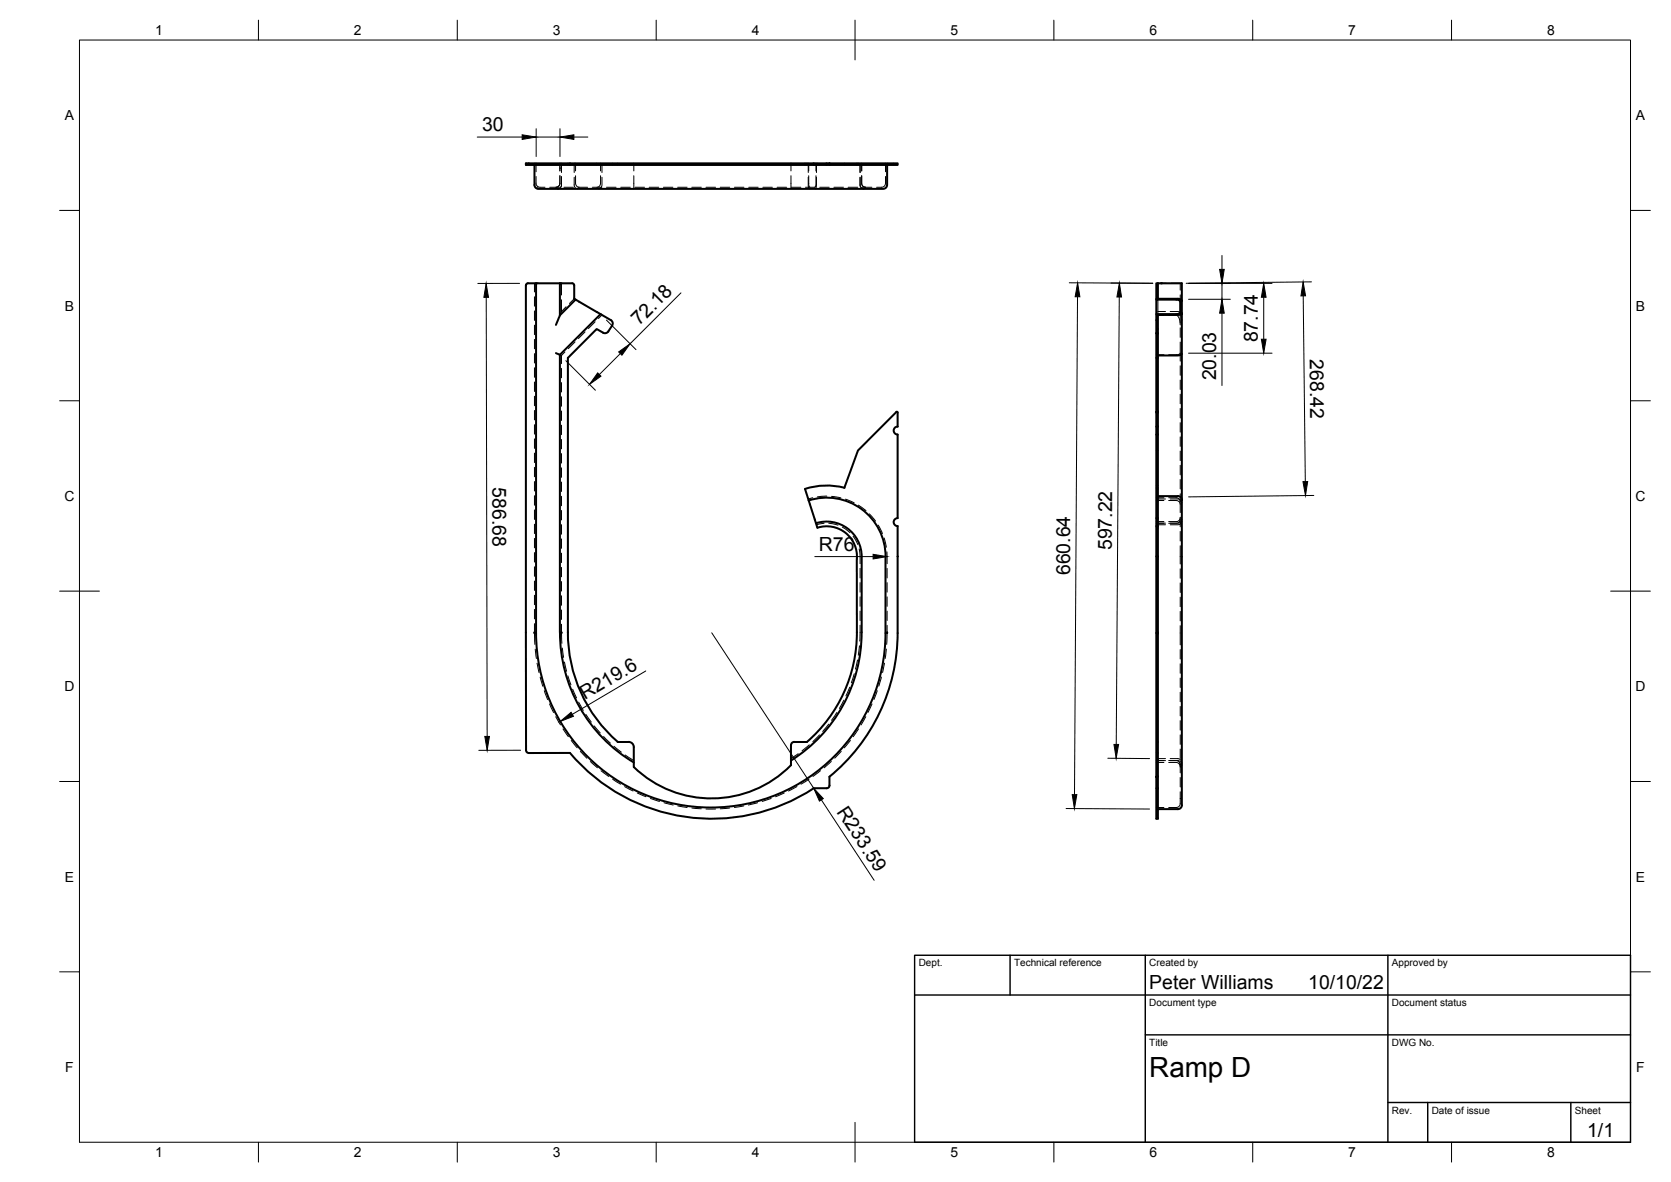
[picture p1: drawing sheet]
<svg xmlns="http://www.w3.org/2000/svg" width="420mm" height="297mm" viewBox="0 0 420 297" stroke-linecap="round" stroke-linejoin="round" font-family="sans-serif">
<!-- layer: Visible -->
<g fill="none" stroke="#000" stroke-width=".51">
<path d="M132.2 41h11.1v.5h-11.1zM134.4 41.5v5.1l.3 .6 .6 .3h86.8l.6-.2 .3-.6 .1-5.2M143.3 41.5h61.3M143.3 41h61.3M204.6 41h4v.5h-4zM208.6 41h17.1v.5h-17.1M132.2 71.7l.1 116.8a.71 .71 0 0 0 .7 .7h10.3a46.8 46.8 0 0 0 61.3 8.9h3.3a.71 .71 0 0 0 .7-.7v-2.2a46.7 46.7 0 0 0 17.1-36.1M134.8 71.2h6.4M134.8 71.2v87.9a43.9 43.9 0 0 0 43.9 43.8 43.9 43.9 0 0 0 44-43.8v-19.2a14.8 14.8 0 0 0-19.3-14.1M134.8 71.2h-2.1l-.4 .2-.1 .3M140.8 79.2l-1 2.4M144.4 71.7v3.4l.3 .2"/>
<path d="M144.4 71.7l-.1-.3-.4-.2h-3.1v8M144.7 75.3l6.3 3.6M144.7 75.3l-3.9 3.9M151 78.9l2.6 1.5M151 78.9l-10.2 10.3M290.7 78.9v-3.6h5.1a.87 .87 0 0 1 1 .5v2.6l-.3 .4-.6 .1h-5.2v4.8M290.7 75.1v.2M291.1 71.2h6.1v7.4M291.1 75.1h5.1l.8 .2 .2 .3M291.1 71.2v3.9M291.1 71.2h-.4v3.9h.4M139.8 88.7l1 .4v69.8a38 38 0 0 0 18.6 32.7"/>
<path d="M153.6 80.4l.3 .4 .1 .8-1 1.7a.98 .98 0 0 1-1.4 .3l-1.6-.9-7.2 7.2v69a36.5 36.5 0 0 0 12.5 27.6l2.8-.1a1.3 1.3 0 0 1 1.3 1.4v5M290.7 83.7v6.2h.4M290.7 89.9v13.6M290.7 83.7h.4M291.1 89.3h5.1l.9-.3 .1-10.4-.3 .4-.6 .1h-5.2v24.4M297.2 88.9v113.4M225.7 107.2v-3.5l-.2-.2-9.8 9.7-3.4 9.4M225.7 107.2a1.01 1.01 0 0 0-1 1 1.01 1.01 0 0 0 1 1v21a1.01 1.01 0 0 0-1 1 1.01 1.01 0 0 0 1 1v7.6M290.7 107.2v88M290.7 103.5v3.7h.4v-3.7M290.7 103.5h.4M291.1 107.2v2h-.4"/>
<path d="M291.1 109.2v21h-.4M202.4 122.9l.9 2.9M203.3 125.8l2.2 6.8a7.6 7.6 0 0 1 9.9 7.9l.1 18.4a36.4 36.4 0 0 1-12.6 27.6l-3.2-.1a.83 .83 0 0 0-.8 .8v4.9a27.9 27.9 0 0 1-39.5 .7M205.2 131.5a8.8 8.8 0 0 1 11.5 8.4v19M212.3 122.6a17.9 17.9 0 0 0-9.9 .3M225.7 139.9v19.2M225.7 139.8v.1M291.1 139.8v55.4M291.1 130.2v2h-.4M291.1 132.2v7.6h-.4M291.1 124.7h5.1M296.2 124.7a1.01 1.01 0 0 1 1 1"/>
<path d="M134.4 158.9v.2zM141.2 159.1v-.2v.2M216.6 158.9a37.9 37.9 0 0 1-17.7 32.2M223.1 158.9v.2zM290.7 195.2h.4v2.9h-.4zM290.7 198.1v7.6h.4v-7.6M291.1 203.3h5.1M297.2 202.3a1.01 1.01 0 0 1-1 1"/>
</g>
<!-- layer: Hidden -->
<g fill="none" stroke="#000" stroke-width=".25">
<path d="M134.4 41v.5M134.8 41v2.2M134.8 44.4v1.7a1.19 1.19 0 0 0 1.7 1h.5M135.2 46.9v.5M138.2 47.1h2.4M140.8 46.1l-.3 .7-.7 .3a1 1 0 0 0 1-1zM140.8 42.3h.4M140.8 41v2M140.8 44.2v1.9M141.2 46.5l-.3 .7-.7 .3a1 1 0 0 0 1-1zM141.2 41v2.4M141.2 44.4v2.1"/>
<path d="M141.8 47.1h2.4M142.8 41v.5M144.4 44.5v2a.94 .94 0 0 0 .9 1M144.4 41v2.4M144.7 44.2v1.9a.98 .98 0 0 0 .9 1M144.7 41v2M145.4 47.1h2.3M148.9 47.1h2.4M150 41v.5M151 44.2v1.9a.97 .97 0 0 1-.9 1M151 41v2M151.4 44.5v2a.97 .97 0 0 1-.9 1"/>
<path d="M151.4 41.5v1.9M152.5 47.1h2.4M154.1 41v.5M155.3 41v.5M156.1 47.1h2.4M159.4 44.2v3.3M159.4 41v2M159.7 47.1h2.4M163.2 47.1h2.4M166.8 47.1h2.4M170.4 47.1h2.4M173.9 47.1h2.4"/>
<path d="M177.5 47.1h2.4M181.1 47.1h2.4M184.7 47.1h2.3M188.3 47.1h2.3M191.8 47.1h2.4M195.4 47.1h2.4M198.9 44.2v3.3M198.9 41v2M199 47.1h2.4M202.4 41v.5M202.5 47.1h2.4M202.9 41v.5"/>
<path d="M203.2 44.5v2.1l.3 .9M203.2 41.5v1.9M203.3 44.2v2.2l.3 .7M203.3 41v2M205.2 44.2v2.1l-.3 .8M205.2 41v2M205.3 44.5v2.3l-.3 .7M205.3 41.5v1.9M205.5 41v.5M206.1 47.1h2.4M209.7 47.1h2.4M212.3 41v.5"/>
<path d="M213.3 47.1h2.3M215.4 41v.5M215.5 41v.5v-.5M215.7 41v.5M216.3 44.5v2a1 1 0 0 0 1 1l-.6-.2-.4-.5zM216.3 41.5v1.9M216.7 46.1a1 1 0 0 0 1 1l-.7-.3zM216.7 41v2M216.7 44.2v1.9M216.8 47.1h2.4M222.7 41v2.2M222.7 44.4v1.7a1.21 1.21 0 0 1-1.7 1h-.6"/>
<path d="M223.1 41v.5M224.7 41v.5M225.7 41v.5M134.4 71.2v2.2M134.4 74.6v2.3M134.4 78.1v2.4M141.2 78.3l-.4 .9M141.2 75.3v3l1.1-1.2M141.2 71.2v2.9M144.4 75.1l-1.2 1.2M151.4 79.1l-.9 .9M290.7 79.2h2"/>
<path d="M291.1 75.1v4M291.1 78.3h2M292 71.2h1.3M293.9 79.2h1.9a2.17 2.17 0 0 1 1 2.4M294.2 78.3h2a1.89 1.89 0 0 1 .9 2l.1 .4M294.4 71.2h2.7M296.8 71.2v1.7M296.8 74.1v1.7M296.8 78.4v2.8M134.4 81.7v2.4M134.4 85.3v2.4M134.4 88.9v2.3"/>
<path d="M134.4 92.4v2.4M134.4 96v2.4M134.4 99.6v2.4M140.8 89.2l.4 .1M141.2 92.6v2.3M141.2 96.1v2.4M141.2 99.7v2.4M142 88.4l-.8 .9v2.1M144.6 85.9l-1.7 1.7M147.1 83.4l-1.7 1.7M149.6 80.9l-1.6 1.7M290.7 89.2h2"/>
<path d="M290.7 82.7h.4M296.8 88.7l-.7 .4-2.2 .1M296.8 82.4v2.4M296.8 86v4.7M296.8 91.9v2.4M296.8 95.5v2.4M296.8 99.1v2.4M134.4 103.2v2.3M134.4 106.7v2.4M134.4 110.3v2.4M134.4 113.9v2.4M134.4 117.4v2.4"/>
<path d="M141.2 103.3v2.4M141.2 106.9v2.3M141.2 110.4v2.4M141.2 114v2.4M141.2 117.6v2.4M290.7 113.2h.4M296.8 102.6v2.4M296.8 106.2v2.4M296.8 109.8v2.4M296.8 113.4v2.3M296.8 116.9v2.4M134.4 121v2.4"/>
<path d="M134.4 124.6v2.4M134.4 128.2v2.3M134.4 131.7v2.4M134.4 135.3v2.4M134.4 138.9v2.4M141.2 121.1v2.4M141.2 124.7v2.4M141.2 128.3v2.4M141.2 131.9v2.3M141.2 135.4v2.4M141.2 139v2.4M204.4 125.1l-1.2 .3"/>
<path d="M207.2 131.5l-1.9 .4M207.9 124.7l-2.4 .2M208.4 131.5l2.3 .5M209.1 124.7l2.3 .4M211.8 132.5l1.9 1.4M212.6 125.4l2.2 1M214.5 134.8l1.2 2M215.8 126.9l1.9 1.4M216 138l.3 3.7M218.6 129.1l1.6 1.9M220.8 132l1.1 2.1M222.3 135.2l.6 2.3"/>
<path d="M223 138.7l.1 3M290.7 125.8h2M290.7 122.9h.4M290.7 132.6h.4M290.7 122.6h.4M290.7 132.3h.4M290.7 131.1h2M290.7 122h.4M290.7 125.1h2M291.1 125.4h2M291.1 131.9h2M293.1 131.5h-2.4"/>
<path d="M293.9 125.8h1.9a1 1 0 0 1 1 .9M293.9 125.1h1.9a1 1 0 0 1 1 1M294.2 125.4h2a1 1 0 0 1 1 1M296.8 126.1v2.7M296.8 130v2.4M296.8 133.6v2.4M296.8 137.1v4.6M296.8 130.5a.98 .98 0 0 1-1 1h-1.9M296.8 130.1a1 1 0 0 1-1 1h-1.9M296.8 120.5v2.4M296.8 124.1v2M297.2 130.9a.97 .97 0 0 1-1 1h-2"/>
<path d="M297.2 130.5a1 1 0 0 1-1 1h-2M134.4 159.1l.1 2.9M134.4 142.4v2.4M134.4 146v2.4M134.4 149.6v2.4M134.4 153.1v2.4M134.4 156.7v2.2M141.2 159.1l.1 2.6M141.2 142.6v2.4M141.2 146.1v2.4M141.2 149.7v2.4M141.2 153.3v2.4"/>
<path d="M141.2 156.9v2M216.3 157.1l-.1 4M216.3 142.8v2.4M216.3 146.4v2.4M216.3 150v2.4M216.3 153.6v2.3M223.1 159.1l-.2 2.8M223.1 142.8v2.4M223.1 146.4v2.4M223.1 150v2.4M223.1 153.6v2.3M223.1 157.1v1.8"/>
<path d="M290.7 140.5h.4M290.7 158.9h.4M290.7 159.1h.4M296.8 157.2v4.9M296.8 142.9v2.4M296.8 146.5v2.4M296.8 150.1v2.4M296.8 153.7v2.3M134.6 163.1l.3 2.4M135 166.7l.5 2.3M135.8 170.2l.7 2.3M136.9 173.6l.8 2.2"/>
<path d="M138.2 176.9l1 2.2M141.4 162.9l.3 2.3M141.9 166.4l.6 2.3M142.8 169.8l.8 2.3M144 173.2l1 2.2M145.5 176.5l1.2 2M147.3 179.5l1.4 2M210.4 179.1l-1.3 1.9M212.2 175.9l-1.1 2.1M213.7 172.7l-1 2.2M214.8 169.3l-.7 2.3M215.6 165.8l-.5 2.4"/>
<path d="M216.1 162.3l-.3 2.4M219.3 176.9l-1.1 2.1M220.6 173.6l-.8 2.2M221.6 170.1l-.6 2.3M222.4 166.7l-.5 2.3M222.9 163.1l-.3 2.4M296.8 163.2v2.4M296.8 166.8v2.4M296.8 170.4v2.4M296.8 174v2.3M296.8 177.5v2.4M139.7 180.1l1.2 2.1"/>
<path d="M141.6 183.2l1.3 1.9M143.6 186.1l1.5 1.8M145.9 188.8l1.7 1.7M148.4 191.4l1.8 1.5M149.4 182.4l1.5 1.8M151.1 193.7l1.9 1.4M151.8 185.1l1.7 1.7M154 195.8l2 1.3M154.4 187.5l1.8 1.5M157.1 197.7l2.1 1.1M157.2 189.7l2.2 1.4M160.3 199.3l2.1 .9"/>
<path d="M197.2 199.3l-2.2 .9M200.4 197.7l-2.1 1.1M200.7 189.4l-1.8 1.2M203.4 195.8l-2 1.3M203.5 187.2l-1.8 1.5M206.1 184.7l-1.7 1.7M206.3 193.7l-1.9 1.4M208.4 182l-1.5 1.8M209 191.4l-1.8 1.5M211.5 188.8l-1.6 1.7M213.8 186.1l-1.5 1.8M215.9 183.2l-1.4 1.9"/>
<path d="M217.7 180.1l-1.2 2.1M290.7 191.1h2M290.7 191.6h2M290.7 186.5h.4M290.7 189.2h.4M291.1 190.6h2M291.1 191.1h2M293.9 191.1h2.1l.6 .5 .2 .7h.4l-.2-.7-.6-.4-2.2-.1M293.9 191.6h2.1l.5 .4 .3 .8h.4M294.2 190.6l2.3 .1 .5 .4 .2 .7M296.8 181.1v2.4M296.8 184.7v2.4"/>
<path d="M296.8 188.2v2.4M296.8 191.8v2.4M296.8 195.4v2.4M296.8 199v2.9a1 1 0 0 1-1 1h-1.9M163.6 200.6l2.2 .8M167 201.7l2.3 .6M170.4 202.5l2.4 .4M174 203.1l2.3 .1M177.5 203.3h2.4M183.5 203.1l-2.4 .1M187 202.5l-2.3 .4M190.5 201.7l-2.3 .6"/>
<path d="M193.9 200.6l-2.3 .8M290.7 202.9h2M296.8 200.7h.4"/>
</g>
<!-- layer: Visible -->
<circle cx="292" cy="71.2" r=".25" fill="#000"/>
<!-- layer: Border -->
<g fill="none" stroke="#000" stroke-width=".25">
<path d="M20 10.1h390v276.9h-390zM65 5.1v5M115 5.1v5M165 5.1v5M215 5.1v10M265 5.1v5M315 5.1v5M365 5.1v5M15 52.9h5M410 52.9h5M15 100.7h5M410 100.7h5"/>
<path d="M15 148.6h10M405 148.6h10M15 196.4h5M410 196.4h5M15 244.2h5M410 244.2h5M65 287v5M115 287v5M165 287v5M215 282.1v9.9M265 287v5M315 287v5"/>
<path d="M365 287v5"/>
</g>
<!-- layer: TitleBlock -->
<path d="M230 240.1h180v46.9h-180zM230 250h180M254 240.1v9.9M288 240.1v46.9M349 240.1v46.9M288 260.1h122M349 277.1h61M359 277.1v9.9M395 277.1v9.9" fill="none" stroke="#000" stroke-width=".36"/>
<!-- layer: Dimensions -->
<g fill="none" stroke="#000" stroke-width=".25">
<path d="M120 34.4h11.3M134.8 32.3v7M134.8 34.4h6M140.8 32.3v7M144.3 34.4h3.5M122.3 74.7l.2 110.4M130.6 71.2h-10.5M171.2 73.6l-12.8 12.8M268.9 71.1l21 .1M270.9 74.6l-.7 125.1M281.4 74.6l-.7 112.5M298.9 71.2h20.9"/>
<path d="M298.9 75.2h10.5M307.3 64.2v3.5M307.3 71.2v4M307.3 78.7v18.2M317.8 74.7v10.5M327.7 74.3l.5 46.7M329.8 70.8l-31.5 .4M142.3 90.6l7.4 7.5M152.5 80.4l7.4 7.5M156 88.9l-5.3 5.2M298.9 88.8h20.9M204.9 139.9h14.6"/>
<path d="M330.3 124.5l-31.4 .4M179 159l25.6 39.1M162.4 168.6l-18.5 10.9M130.9 188.5l-10.5 .1M278.6 190.5l10.5 .1M206.5 201l13.3 20.2M268.1 203.2l21 .1"/>
</g>
<g fill="#000" stroke="#000" stroke-width=".25">
<path d="M131.3 33.9l3.5 .5-3.5 .6zM140.8 34.4l3.5-.5v1.1zM122.2 71.2l.6 3.5h-1.1zM271 71.1l.5 3.5h-1.2zM281.5 71.1l.5 3.5h-1.2zM306.7 67.7h1.1l-.5 3.5zM307.3 75.2l.5 3.5h-1.1zM317.8 71.2l.5 3.5h-1.1zM327.7 70.9l.6 3.4-1.2 .1zM150.3 93.7l.8 .8-2.9 2.1zM155.6 88.4l2.8-2-2 2.9zM317.2 85.2h1.1l-.5 3.6z"/>
<path d="M219.5 139.3l3.5 .6-3.5 .6zM327.6 121h1.2l-.5 3.5zM140.9 181.3l2.7-2.3 .6 1zM121.9 185.1h1.2l-.6 3.5zM269.6 199.7h1.2l-.6 3.5zM280.1 187.1h1.2l-.7 3.5zM204.6 198.1l2.4 2.6-1 .6z"/>
</g>
<text font-size="7" x="289" y="270.6">Ramp D</text>
<g font-size="4.9">
<text x="121.2" y="33">30</text>
<text x="160.7" y="82" transform="rotate(-45 160.7 82)">72.18</text>
<text x="316.3" y="86.1" transform="rotate(-90 316.3 86.1)">87.74</text>
<text x="305.8" y="95.6" transform="rotate(-90 305.8 95.6)">20.03</text>
<text x="329.3" y="90.3" transform="rotate(89 329.3 90.3)">268.42</text>
<text x="123.8" y="122.4" transform="rotate(90 123.8 122.4)">586.68</text>
<text x="205.9" y="138.4">R76</text>
<text x="279.5" y="138.3" transform="rotate(-90 279.5 138.3)">597.22</text>
<text x="269" y="144.6" transform="rotate(-90 269 144.6)">660.64</text>
<text x="147" y="176" transform="rotate(-31 147 176)">R219.6</text>
<text x="210.2" y="204" transform="rotate(57 210.2 204)">R233.59</text>
<text x="289" y="248.5">Peter Williams</text>
<text x="329" y="248.5">10/10/22</text>
<text x="399.1" y="285.7">1/1</text>
</g>
<g font-size="3.5">
<text x="39" y="8.8">1</text>
<text x="89" y="8.8">2</text>
<text x="139" y="8.8">3</text>
<text x="189" y="8.8">4</text>
<text x="239" y="8.8">5</text>
<text x="289" y="8.8">6</text>
<text x="339" y="8.8">7</text>
<text x="389" y="8.8">8</text>
<text x="16.3" y="30.2">A</text>
<text x="411.3" y="30.2">A</text>
<text x="16.3" y="78">B</text>
<text x="411.3" y="78">B</text>
<text x="16.2" y="125.9">C</text>
<text x="411.2" y="125.9">C</text>
<text x="16.2" y="173.7">D</text>
<text x="411.2" y="173.7">D</text>
<text x="16.3" y="221.6">E</text>
<text x="411.3" y="221.6">E</text>
<text x="16.4" y="269.4">F</text>
<text x="411.4" y="269.4">F</text>
<text x="39" y="290.8">1</text>
<text x="89" y="290.8">2</text>
<text x="139" y="290.8">3</text>
<text x="189" y="290.8">4</text>
<text x="239" y="290.8">5</text>
<text x="289" y="290.8">6</text>
<text x="339" y="290.8">7</text>
<text x="389" y="290.8">8</text>
</g>
<g font-size="2.5">
<text x="231" y="242.9">Dept.</text>
<text x="255" y="242.9">Technical reference</text>
<text x="289" y="242.9">Created by</text>
<text x="350" y="242.9">Approved by</text>
<text x="289" y="252.8">Document type</text>
<text x="350" y="252.8">Document status</text>
<text x="289" y="262.9">Title</text>
<text x="350" y="262.9">DWG No.</text>
<text x="350" y="279.9">Rev.</text>
<text x="360" y="279.9">Date of issue</text>
<text x="396" y="279.9">Sheet</text>
</g>
</svg>
